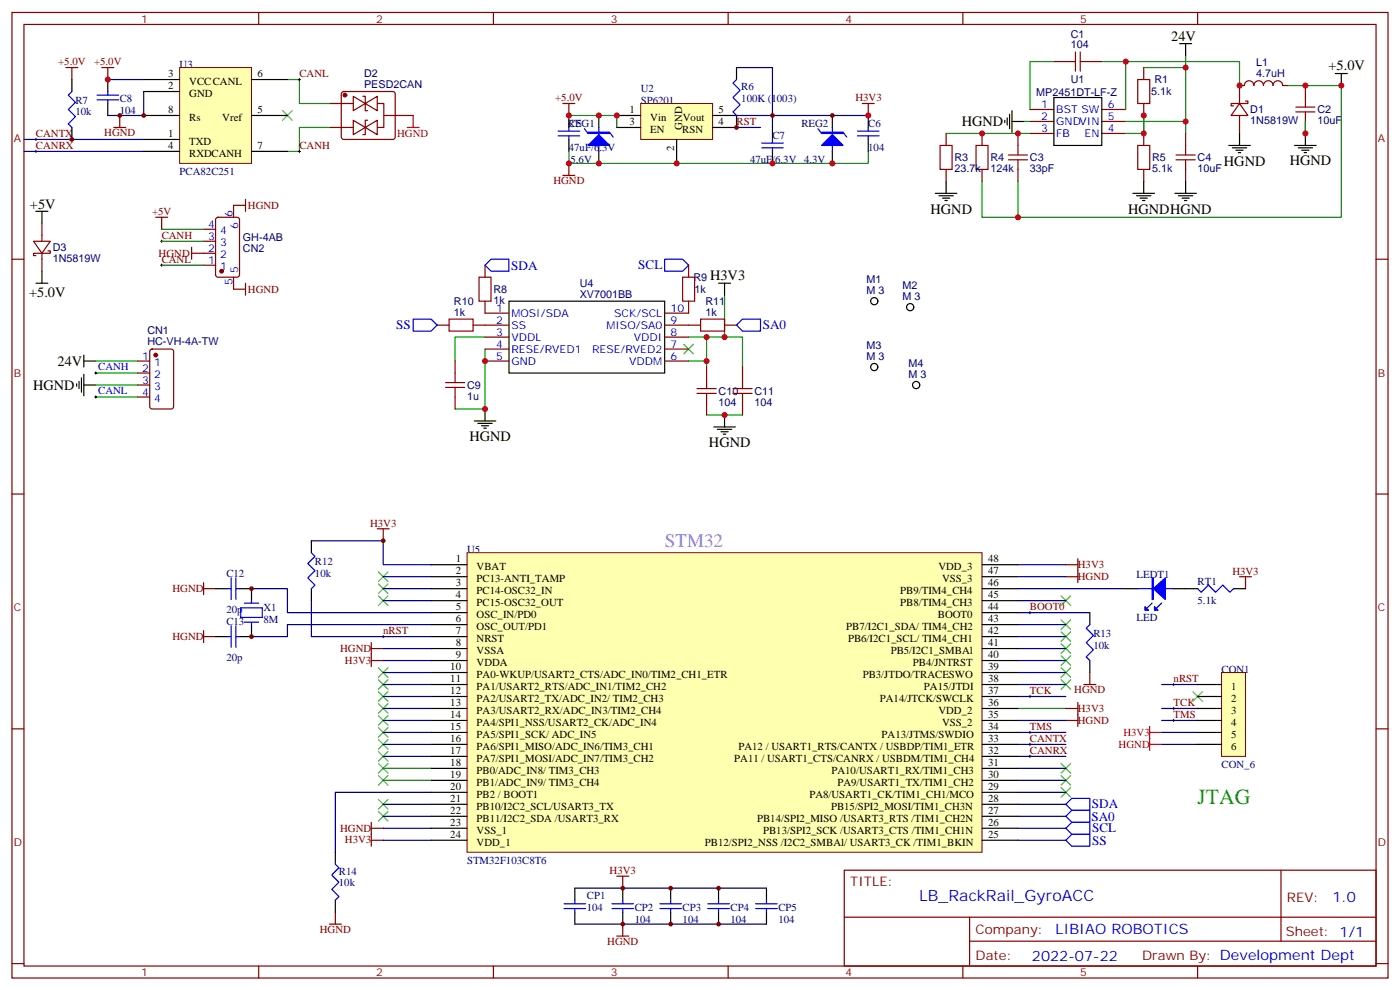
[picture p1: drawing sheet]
<svg xmlns="http://www.w3.org/2000/svg" width="412mm" height="292mm" viewBox="0 0 412 292" stroke-linecap="round" stroke-linejoin="round" font-family="sans-serif">
<g fill="none" stroke="#870000" stroke-width=".35">
<path d="M3.5 3.7h405.4v284.3h-405.4zM7.1 7.2h398.2v277.3h-398.2zM76.2 3.7v3.5M145.3 3.7v3.5M214.5 3.7v3.5M283.6 3.7v3.5M310.4 18.1h3.6M321 18.1h3.6M336.9 19.9v3.5M352.8 3.7v3.5M97 30.5h7.1M97 37.5h7.1"/>
<path d="M100.8 27.2l.4-.2h14.5l.5 .2 .2 .5v12.7l-.2 .5-.5 .2h-14.5l-.5-.3-.2-.4v-12.7zM104.1 28.4l3.5 2.1-3.5 2.1zM104.1 35.4l3.5 2.1-3.5 2.2zM106.9 28.4h.7v4.2h.7M107.6 30.5l3.5-2.1v4.2zM107.6 37.5l3.5-2.1v4.3zM108.3 35.4h-.7v4.3h-.7M111.3 30.5h1.8v7h-1.8M113.2 34h8.5M278.7 39.3v3.5M289.3 39.3v3.5M299.9 39.3v3.5"/>
<path d="M303.4 32.2h7M303.4 35.8h7M303.4 39.3h7M324.6 32.2h7M324.6 35.8h7M324.6 39.3h7M336.9 30.5v3.5M336.9 39.3v3.5M349.2 39.3v3.5M365.1 30.5l2.5 3.5h-4.9zM365.1 34v5.3M366.9 29.8h.7v.7h-4.9v.7h.7"/>
<path d="M379.2 25.2h-1.4a1.41 1.41 0 0 0-1.4-1.4 1.41 1.41 0 0 0-1.4 1.4 1.41 1.41 0 0 0-1.4-1.4 1.41 1.41 0 0 0-1.4 1.4 1.41 1.41 0 0 0-1.4-1.4 1.41 1.41 0 0 0-1.4 1.4 1.41 1.41 0 0 0-1.5-1.4 1.41 1.41 0 0 0-1.4 1.4h-1.4v5.3M384.5 25.2v3.5M384.5 35.8v3.5M278.7 49.9v3.5M289.3 49.9v3.5M299.9 49.9v3.5M336.9 49.9v3.5M349.2 49.9v3.5M3.5 76.3h3.6M9.9 71h4.9l-2.5 3.6zM12.3 65.8v5.2M12.3 74.6v5.3"/>
<path d="M14.1 73.9h.7v.7h-4.9v.7h.7M60 78.1h3.5M60 74.6h3.5M60 71h3.5M60 67.5h3.5M63.7 64.2l.5-.2h5.6l.7 .4 .1 16.5-.5 .7h-5.9l-.6-.4-.1-16.5zM68.8 60.5v3.5M142.9 78.1v3.5M202.8 78.1v3.5M405.3 76.3h3.6M68.8 81.6v3.6M128.8 95.7h3.5"/>
<path d="M139.3 95.7h10.6M142.9 88.7v3.5h7M142.9 99.3h7M195.8 95.7h10.6M195.8 99.3h7M202.8 88.7v3.5h-7M213.4 95.7h3.6M40.6 106.3h3.5M40.6 109.9h3.5M40.6 113.4h3.5M40.6 116.9h3.5M44.3 103l.5-.2h5.6l.7 .4 .1 16.5-.5 .7h-5.9l-.6-.4-.1-16.5z"/>
<path d="M134.1 106.3v3.6M134.1 116.9v3.5M142.9 106.3h7M142.9 102.8h7M195.8 106.3h7M195.8 102.8h7M208.1 108.1v3.5M208.1 118.7v3.5M218.7 108.1v3.5M218.7 118.7v3.5M3.5 145.5h3.6M405.3 145.5h3.6"/>
<path d="M3.5 214.6h3.6M405.3 214.6h3.6M248.7 256.3h156.6v28.2h-156.6zM377.3 256.3v20.9M248.7 270.1h156.5M285.6 277.2h119.6M285.6 270.1v14.1M3.5 283.8h3.6M76.2 284.5v3.5M145.3 284.5v3.5M214.5 284.5v3.5M283.6 284.5v3.5"/>
<path d="M352.8 284.5v3.5M405.3 283.8h3.6"/>
</g>
<path d="M172.2 37.9l1 1.4M176.4 37.5v7.1M179.6 38.9l1 1.5M142.9 78.1l1.7-1.8h5.3v3.6h-5.3zM195.8 76.3h5.3l1.7 1.8-1.7 1.8h-5.3zM121.7 94h5.3l1.8 1.7-1.8 1.8h-5.3zM217 95.7l1.7-1.7h5.3v3.5h-5.3zM314 236.9l1.7-1.8h5.3v3.5h-5.3zM314 243.9l1.7-1.8h5.3v3.6h-5.3zM314 240.4l1.7-1.8h5.3v3.5h-5.3zM314 247.4l1.7-1.7h5.3v3.5h-5.3z" fill="none" stroke="#00f" stroke-width=".35"/>
<g fill="#870000" stroke="#870000" stroke-width=".35">
<circle cx="65.3" cy="79.9" r=".53"/>
<circle cx="45.9" cy="104.6" r=".53"/>
<circle cx="101.6" cy="28" r=".53"/>
</g>
<g fill="none" stroke="#800000" stroke-width=".35">
<path d="M19.4 19.9h3.5M21.2 19.9v3.5M30 19.9h3.5M31.7 19.9v3.5M33.5 37.5h3.5M35.3 34v3.5M72.3 58.7v3.5M45.9 64h3.5M47.6 64v3.5M56.4 74.6h3.6M56.4 72.8v3.5M68.8 60.5h3.5"/>
<path d="M68.8 85.2h3.5M72.3 83.4v3.5"/>
</g>
<g fill="none" stroke="#008700" stroke-width=".35">
<path d="M310.4 18.1h-7v14.1M324.6 18.1h7v14.1M331.6 18.1h33.5v7.1M349.2 16.4v3.5h-12.3M349.2 19.9v19.4M84.7 23.4h3.5v7.1h8.8M97 37.5h-8.8v7.1h-3.5M278.7 39.3h24.7M301.6 35.8h1.8M331.6 39.3h5.3v-5.3v5.3M331.6 35.8h17.6M379.2 25.2h15.9v38.8h-105.8v-10.6"/>
<path d="M384.5 35.8v3.5M299.9 53.4v10.6M47.6 67.5h12.4M47.6 78.1h12.4M47.6 71h12.4M142.9 99.3h-8.8v7M202.8 99.3h15.9v8.8M208.1 99.3v8.8M213.4 86.9v12.4M28.2 109.9h12.4M28.2 116.9h12.4M28.2 106.3h12.4"/>
<path d="M28.2 113.4h12.4M142.9 102.8v17.6h-8.8M202.8 106.3h5.3M208.1 122.2h10.6"/>
</g>
<g fill="none" stroke="#000" stroke-width=".29">
<path d="M87.8 23.4h.7M88.2 23.1v.7M10.2 44.6h.7M10.2 41.1h.7M10.6 40.7v.7M10.6 44.2v.7M87.8 44.6h.7M88.2 44.2v.7M47.3 78.1h.7M47.3 71h.7M47.6 70.7v.7M47.6 77.8v.7"/>
<path d="M27.9 116.9h.7M27.9 109.9h.7M28.2 109.5v.7M28.2 116.6v.7"/>
</g>
<g fill="none" stroke="#000" stroke-width=".35">
<path d="M347.5 12.8h3.5M349.2 12.8v3.6M176.4 34v3.5M296 35.4v.7M296.7 34.7v2.1M297.4 33.7v4.2M298.1 35.8h3.5M298.1 32.6v6.3M310.4 28.7h14.2v14.1h-14.2zM365.1 39.3v3.5M384.5 39.3v3.5M393.3 21.7h3.6"/>
<path d="M395.1 21.7v3.5M176.4 44.6v3.5M275.5 56.9h6.4M276.6 57.6h4.2M277.6 58.3h2.2M278.3 59.1h.7M278.7 53.4v3.5M333.7 56.9h6.4M334.8 57.6h4.2M335.8 58.3h2.2M336.5 59.1h.8M336.9 53.4v3.5"/>
<path d="M346.1 56.9h6.3M347.1 57.6h4.3M348.2 58.3h2.1M348.9 59.1h.7M349.2 53.4v3.5M361.9 42.8h6.4M363 43.5h4.2M364.1 44.2h2.1M364.8 44.9h.7M381.4 42.8h6.3M382.4 43.5h4.2M383.5 44.2h2.1"/>
<path d="M384.2 44.9h.7M10.6 62.2h3.5M12.3 62.2v3.6M12.3 79.9v3.5M10.6 83.4h3.5M149.9 88.7h45.9v21.2h-45.9zM211.7 83.4h3.5M213.4 83.4v3.5M22.6 113v.7M23.3 112.3v2.1M24 111.3v4.2M24.7 113.4h3.5"/>
<path d="M24.7 104.6v3.5M24.7 110.2v6.4M24.7 106.3h3.5M139.7 124h6.3M140.8 124.7h4.2M141.8 125.4h2.1M142.5 126.1h.7M142.9 120.4v3.6M210.3 125.7h6.3M211.3 126.4h4.2M212.4 127.1h2.1M213.1 127.8h.7"/>
<path d="M213.4 122.2v3.5"/>
<circle cx="257.5" cy="88.7" r="1.06"/>
<circle cx="268.1" cy="90.5" r="1.06"/>
<circle cx="257.5" cy="108.1" r="1.06"/>
<circle cx="269.9" cy="113.4" r="1.06"/>
</g>
<g fill="none" stroke="#a10000" stroke-width=".35">
<path d="M314 18.1h2.8M316.8 15.3v5.7M318.2 18.1h2.8M318.2 15.3v5.7M335.1 23.4h3.6v7.1h-3.6zM381.7 32.9h5.6M381.7 31.5h5.6M384.5 28.7v2.8M384.5 32.9v2.9M276.9 42.8h3.6v7.1h-3.6zM287.5 42.8h3.5v7.1h-3.5zM297 47.1h5.7"/>
<path d="M297 45.6h5.7M299.9 42.8v2.8M299.9 47.1v2.8M335.1 42.8h3.6v7.1h-3.6zM346.4 47.1h5.7M346.4 45.6h5.7M349.2 42.8v2.8M349.2 47.1v2.8M132.3 94h7v3.5h-7zM141.1 81.6h3.5v7.1h-3.5zM201.1 81.6h3.5v7.1h-3.5zM206.4 94h7v3.5h-7z"/>
<path d="M131.2 114.1h5.7M131.2 112.7h5.7M134.1 109.9v2.8M134.1 114.1v2.8M205.3 115.9h5.7M205.3 114.4h5.7M208.1 111.6v2.8M208.1 115.9v2.8M215.9 115.9h5.6M215.9 114.4h5.6M218.7 111.6v2.8M218.7 115.9v2.8"/>
</g>
<g fill="none" stroke="#3c3" stroke-width=".35">
<path d="M83.3 32.6l2.8 2.8M86.1 32.6l-2.8 2.8M201.4 101.4l2.9 2.8M204.3 101.4l-2.9 2.8M111.5 168.4l2.8 2.8M111.5 171.9l2.8 2.9M111.5 175.5l2.8 2.8M114.3 168.4l-2.8 2.8M114.3 171.9l-2.8 2.9M114.3 175.5l-2.8 2.8M312.6 175.5l2.8 2.8M315.4 175.5l-2.8 2.8"/>
<path d="M111.5 196.6l2.8 2.9M114.3 196.6l-2.8 2.9M312.6 196.6l2.8 2.9M312.6 193.1l2.8 2.8M312.6 189.6l2.8 2.8M312.6 186.1l2.8 2.8M312.6 182.5l2.8 2.8M315.4 196.6l-2.8 2.9M315.4 193.1l-2.8 2.8M315.4 189.6l-2.8 2.8M315.4 186.1l-2.8 2.8M315.4 182.5l-2.8 2.8"/>
<path d="M111.5 217.8l2.8 2.8M111.5 214.3l2.8 2.8M111.5 210.7l2.8 2.9M111.5 207.2l2.8 2.8M111.5 203.7l2.8 2.8M111.5 200.2l2.8 2.8M114.3 217.8l-2.8 2.8M114.3 214.3l-2.8 2.8M114.3 210.7l-2.8 2.9M114.3 207.2l-2.8 2.8M114.3 203.7l-2.8 2.8M114.3 200.2l-2.8 2.8"/>
<path d="M312.6 200.2l2.8 2.8M315.4 200.2l-2.8 2.8M351.4 203.7l2.8 2.8M354.2 203.7l-2.8 2.8M111.5 221.3l2.8 2.9M111.5 228.4l2.8 2.8M111.5 224.9l2.8 2.8M111.5 235.4l2.8 2.9M111.5 239l2.8 2.8M114.3 221.3l-2.8 2.9M114.3 228.4l-2.8 2.8M114.3 224.9l-2.8 2.8"/>
<path d="M114.3 235.4l-2.8 2.9M114.3 239l-2.8 2.8M312.6 231.9l2.8 2.8M312.6 228.4l2.8 2.8M312.6 224.9l2.8 2.8M315.4 231.9l-2.8 2.8M315.4 228.4l-2.8 2.8M315.4 224.9l-2.8 2.8"/>
</g>
<g fill="#00f" stroke="#00f" stroke-width=".35">
<path d="M173.2 38.9h6.4v.4h-6.4z"/>
<path d="M173.2 42.8l3.2-3.1 3.2 3.1z"/>
</g>
<path d="M119.9 37.5h3.6M121.7 34v3.5" fill="none" stroke="#f00" stroke-width=".35"/>
<path d="M31.7 23.4h10.6M42.3 27v7h-10.6M7.1 41.1h35.2M7.1 44.6h35.2" fill="none" stroke="#000080" stroke-width=".35"/>
<path d="M52.9 19.9h21.2v28.2h-21.2z" fill="#ffffb0" stroke="#800000" stroke-width=".29"/>
<g fill="none" stroke="#000" stroke-width=".35">
<path d="M21.2 23.4v3.6M21.2 37.5v3.6M31.7 23.4v3.6M31.7 30.5v3.5M42.3 27h10.6M42.3 23.4h10.6M42.3 34h10.6M74.1 23.4h10.6M74.1 34h10.6M167.6 34v3.5M42.3 41.1h10.6M42.3 44.6h10.6"/>
<path d="M74.1 44.6h10.6M167.6 41.1v3.5"/>
</g>
<path d="M21.2 27l-1.1 1 2.1 2.1-2.1 2.1 2.1 2.2-2.1 2.1 1.1 1M28.6 28h6.3M28.6 29.4h6.3M31.7 27v1M31.7 29.4v1.1M164.4 38.6h6.3M167.6 37.5v1.1M164.4 40h6.3M167.6 40v1.1" fill="none" stroke="#00f" stroke-width=".35"/>
<path d="M165.8 30.5h3.5M167.6 30.5v3.5M254 30.5h3.5M255.8 30.5v3.5M165.8 51.6h3.5M167.6 48.1v3.5" fill="none" stroke="#800000" stroke-width=".35"/>
<path d="M167.6 34h14.1v3.5M167.6 44.6v3.5h88.2v-3.5M299.9 208.6h14.1M112.9 229.8h14.1M112.9 226.3h14.1" fill="none" stroke="#008700" stroke-width=".35"/>
<path d="M217 19.9h10.5v17.6M217 34h38.8M217 37.5h7" fill="none" stroke="#000080" stroke-width=".35"/>
<path d="M216.6 37.5h.7M217 37.2v.7" fill="none" stroke="#000" stroke-width=".29"/>
<path d="M188.7 30.5h21.2v10.6h-21.2z" fill="#ffffb0" stroke="#800000" stroke-width=".29"/>
<path d="M217 19.9v3.5M181.7 34h7M181.7 37.5h7M209.9 34h7.1v3.5h-7.1M227.5 37.5v3.6M245.2 34v3.5M255.8 34v3.5M199.3 41.1v7M227.5 44.6v3.5M245.2 44.6v3.5M255.8 41.1v3.5" fill="none" stroke="#000" stroke-width=".35"/>
<path d="M217 23.4l-1.1 1.1 2.1 2.1-2.1 2.1 2.1 2.1-2.1 2.1 1.1 1.1M240.9 37.9l1.1 1.4M245.2 37.5v7.1M248.4 38.9l1 1.5M252.6 38.6h6.3M255.8 37.5v1.1M224.4 43.5h6.3M224.4 42.1h6.3M227.5 41.1v1M227.5 43.5v1.1M252.6 40h6.3M255.8 40v1.1" fill="none" stroke="#00f" stroke-width=".35"/>
<g fill="#00f" stroke="#00f" stroke-width=".35">
<path d="M242 38.9h6.4v.4h-6.4z"/>
<path d="M242 42.8l3.2-3.1 3.2 3.1z"/>
</g>
<g fill="none" stroke="#800000" stroke-width=".35">
<path d="M111.1 155.7h3.6M112.9 155.7v3.5M60 171.6v3.5M60 173.4h3.5M314 166.3h3.5M314 169.8h3.5M317.5 164.5v7.1M365.1 169.8h3.6M366.9 169.8v3.6M60 187.5h3.5M60 185.7v3.5M109.4 194.5h3.5"/>
<path d="M109.4 189.2v7.1M109.4 191h3.5M321 198v3.6M314 208.6h3.5M314 212.2h3.5M317.5 206.9v7M319.3 201.6h3.5M109.4 242.1v7.1M109.4 243.9h3.5M109.4 247.4h3.5M181.7 258h3.5M183.4 258v3.5"/>
<path d="M97 272.1h3.5M98.8 268.6v3.5M181.7 275.7h3.5M183.4 272.1v3.6"/>
</g>
<g fill="none" stroke="#000" stroke-width=".29">
<path d="M112.5 187.5h.7M112.9 187.1v.7M303 180.4h.7M303.4 180.1v.7M303 205.1h.7M303 215.7h.7M303 219.2h.7M303.4 204.8v.7M303.4 215.3v.7M303.4 218.9v.7M345.4 212.2h.7M345.4 208.6h.7"/>
<path d="M345.4 201.6h.7M345.7 201.2v.7M345.7 208.3v.7M345.7 211.8v.7M303 222.7h.7M303.4 222.4v.7"/>
</g>
<path d="M338.7 215.7h3.5M338.7 213.9v7.1M338.7 219.2h3.5" fill="none" stroke="#f00" stroke-width=".35"/>
<g fill="none" stroke="#000080" stroke-width=".35">
<path d="M91.7 159.2h21.2v7.1h14.1M74.1 173.4h10.6v7h42.3M91.7 176.9v10.6h35.3M112.9 169.8h14.1M112.9 173.4h14.1M112.9 176.9h14.1M299.9 166.3h14.1M299.9 169.8h14.1M299.9 173.4h31.7M299.9 176.9h14.1M112.9 191h14.1M112.9 194.5h14.1"/>
<path d="M112.9 198h14.1M127 183.9h-42.3v3.6h-10.6M299.9 191h14.1M299.9 194.5h14.1M299.9 180.4h21.1M299.9 183.9h14.1M299.9 187.5h14.1M299.9 198h14.1M112.9 201.6h14.1M112.9 205.1h14.1M112.9 212.2h14.1M112.9 215.7h14.1"/>
<path d="M112.9 219.2h14.1M112.9 208.6h14.1M299.9 201.6h14.1M299.9 205.1h14.1M299.9 212.2h14.1M299.9 215.7h14.1M299.9 219.2h14.1M342.2 201.6h10.6M342.2 212.2h10.6M342.2 215.7h10.6M342.2 219.2h10.6M342.2 208.6h10.6"/>
<path d="M112.9 222.7h14.1M112.9 236.9h14.1M127 233.3h-28.2v17.7M299.9 222.7h14.1M299.9 226.3h14.1M299.9 229.8h14.1M299.9 233.3h14.1M299.9 236.9h14.1M112.9 243.9h14.1M112.9 247.4h14.1M112.9 240.4h14.1M299.9 243.9h14.1"/>
<path d="M299.9 247.4h14.1M299.9 240.4h14.1M169.3 272.1h56.5M169.3 261.5h56.5"/>
</g>
<path d="M137.6 162.8h151.7v88.2h-151.7z" fill="#ffffb0" stroke="#800000" stroke-width=".29"/>
<g fill="none" stroke="#000" stroke-width=".35">
<path d="M91.7 159.2v3.6M63.5 173.4h3.5M70.6 173.4h3.5v3.5M91.7 173.4v3.5M127 166.3h10.6M127 169.8h10.6M127 173.4h10.6M127 176.9h10.6M289.3 166.3h10.6M289.3 169.8h10.6M289.3 173.4h10.6M289.3 176.9h10.6"/>
<path d="M349.2 173.4h3.6M363.4 173.4h3.5M63.5 187.5h3.5M74.1 183.9v3.6h-3.5M127 191h10.6M127 194.5h10.6M127 180.4h10.6M127 183.9h10.6M127 187.5h10.6M127 198h10.6M289.3 191h10.6M289.3 194.5h10.6"/>
<path d="M289.3 180.4h10.6M289.3 183.9h10.6M289.3 187.5h10.6M289.3 198h10.6M321 180.4v3.5M321 194.5v3.5M127 201.6h10.6M127 205.1h10.6M127 208.6h10.6M127 212.2h10.6M127 215.7h10.6M127 219.2h10.6"/>
<path d="M289.3 201.6h10.6M289.3 205.1h10.6M289.3 208.6h10.6M289.3 212.2h10.6M289.3 215.7h10.6M289.3 219.2h10.6M127 222.7h10.6M127 226.3h10.6M127 229.8h10.6M127 233.3h10.6M127 236.9h10.6M289.3 222.7h10.6"/>
<path d="M289.3 226.3h10.6M289.3 229.8h10.6M289.3 233.3h10.6M289.3 236.9h10.6M98.8 251v3.5M127 240.4h10.6M127 243.9h10.6M127 247.4h10.6M289.3 240.4h10.6M289.3 243.9h10.6M289.3 247.4h10.6M98.8 265.1v3.5"/>
</g>
<g fill="none" stroke="#00f" stroke-width=".35">
<path d="M67 173.4h1.1M68.1 170.2v6.3M69.5 173.4h1.1M69.5 170.2v6.3M70.9 179h6.4v2.8h-6.4zM72 177.6h4.2M74.1 176.9v.7M91.7 162.8l1.1 1-2.1 2.1 2.1 2.2-2.1 2.1 2.1 2.1-1.1 1.1M352.8 173.4l1 1 2.2-2.1 2.1 2.1 2.1-2.1 2.1 2.1 1.1-1M67 187.5h1.1M68.1 184.3v6.3M69.5 184.3v6.3"/>
<path d="M69.5 187.5h1.1M72 183.2h4.2M74.1 183.2v.7M321 183.9l-1 1.1 2.1 2.1-2.1 2.1 2.1 2.1-2.1 2.2 1 1M98.8 254.5l1 1.1-2.1 2.1 2.1 2.1-2.1 2.1 2.1 2.1-1 1.1"/>
</g>
<path d="M359.8 198h7.1v24.7h-7.1z" fill="#ffffb0" stroke="#800000" stroke-width=".29"/>
<g fill="none" stroke="#000" stroke-width=".35">
<path d="M331.6 173.4h3.5M345.7 173.4h3.5M352.8 201.6h7M352.8 205.1h7M352.8 208.6h7M352.8 212.2h7M352.8 215.7h7M352.8 219.2h7M169.3 261.5v3.6M169.3 268.6v3.5M183.4 261.5v3.6M183.4 268.6v3.5"/>
<path d="M197.6 261.5v3.6M197.6 268.6v3.5M211.7 261.5v3.6M211.7 268.6v3.5M225.8 261.5v3.6M225.8 268.6v3.5"/>
</g>
<g fill="none" stroke="#00f" stroke-width=".35">
<path d="M335.1 173.4h10.6M339.4 177.6l-1.4 1.4M342.2 177.6l-1.4 1.4M166.2 267.5h6.3M166.2 266.1h6.3M169.3 265.1v1M169.3 267.5v1.1M180.3 267.5h6.3M180.3 266.1h6.3M183.4 265.1v1M183.4 267.5v1.1M194.4 267.5h6.3"/>
<path d="M194.4 266.1h6.3M197.6 265.1v1M197.6 267.5v1.1M208.5 267.5h6.3M208.5 266.1h6.3M211.7 265.1v1M211.7 267.5v1.1M222.6 267.5h6.4M222.6 266.1h6.4M225.8 265.1v1M225.8 267.5v1.1"/>
</g>
<g fill="#00f" stroke="#00f" stroke-width=".35">
<path d="M339.7 173.4l3.6-3.2v6.3z"/>
<path d="M339.4 170.2h.3v6.3h-.3z"/>
<path d="M337.3 178.6l1 1.1h-1z"/>
<path d="M340.1 178.6l1 1.1h-1z"/>
</g>
<g fill="#c00">
<circle cx="349.3" cy="35.8" r=".88"/>
<circle cx="384.5" cy="25.2" r=".88"/>
<circle cx="384.5" cy="39.3" r=".88"/>
<circle cx="208.1" cy="106.3" r=".88"/>
<circle cx="208.1" cy="99.3" r=".88"/>
<circle cx="213.4" cy="99.3" r=".88"/>
<circle cx="213.4" cy="122.2" r=".88"/>
<circle cx="142.9" cy="106.3" r=".88"/>
<circle cx="142.9" cy="120.4" r=".88"/>
<circle cx="349.3" cy="19.9" r=".88"/>
<circle cx="336.9" cy="34" r=".88"/>
<circle cx="365.1" cy="25.2" r=".88"/>
<circle cx="331.6" cy="18.1" r=".88"/>
<circle cx="299.9" cy="64" r=".88"/>
<circle cx="336.9" cy="39.3" r=".88"/>
<circle cx="395.1" cy="25.2" r=".88"/>
<circle cx="289.3" cy="39.3" r=".88"/>
<circle cx="299.9" cy="39.3" r=".88"/>
<circle cx="176.4" cy="34" r=".88"/>
<circle cx="176.4" cy="48.1" r=".88"/>
<circle cx="31.8" cy="23.4" r=".88"/>
</g>
<g fill="#800000">
<circle cx="21.2" cy="41.1" r=".71"/>
<circle cx="35.3" cy="34" r=".71"/>
<circle cx="42.3" cy="34" r=".71"/>
</g>
<g fill="#c00">
<circle cx="255.8" cy="34" r=".88"/>
<circle cx="167.6" cy="48.1" r=".88"/>
<circle cx="167.6" cy="34" r=".88"/>
</g>
<circle cx="112.9" cy="159.2" r=".71" fill="#800000"/>
<g fill="#c00">
<circle cx="199.3" cy="48.1" r=".88"/>
<circle cx="227.5" cy="48.1" r=".88"/>
<circle cx="245.2" cy="48.1" r=".88"/>
<circle cx="181.7" cy="34" r=".88"/>
</g>
<g fill="#800000">
<circle cx="217" cy="37.5" r=".71"/>
<circle cx="227.5" cy="34" r=".71"/>
<circle cx="245.2" cy="34" r=".71"/>
<circle cx="74.1" cy="187.5" r=".71"/>
<circle cx="74.1" cy="173.4" r=".71"/>
<circle cx="183.4" cy="272.1" r=".71"/>
<circle cx="183.4" cy="261.5" r=".71"/>
<circle cx="197.6" cy="272.1" r=".71"/>
<circle cx="197.6" cy="261.5" r=".71"/>
<circle cx="211.7" cy="272.1" r=".71"/>
<circle cx="211.7" cy="261.5" r=".71"/>
</g>
<text font-size="6.3" fill="#00bf00" x="352.8" y="236.9">JTAG</text>
<text font-size="5.6" fill="#f0f" x="195.8" y="161">STM32</text>
<text font-size="4.6" fill="#00f" x="270.8" y="265.3">LB_RackRail_GyroACC</text>
<g font-size="4.2">
<text x="345" y="12.1">24V</text>
<text x="391.3" y="20.6">+5.0V</text>
<text x="283.3" y="37.2">HGND</text>
<text x="360.5" y="48.9">HGND</text>
<text x="379.9" y="48.5">HGND</text>
<text x="8.8" y="61.5">+5V</text>
<text x="274.1" y="62.9">HGND</text>
<text x="332.3" y="62.9">HGNDHGND</text>
<text x="209.2" y="82.3">H3V3</text>
<text x="8.6" y="87.4">+5.0V</text>
<text x="17" y="107.8">24V</text>
<text x="9.8" y="114.8">HGND</text>
<text x="138.3" y="130">HGND</text>
<text x="208.8" y="131.7">HGND</text>
</g>
<g font-size="4.2" fill="#00f">
<text x="392.5" y="265.5">1.0</text>
<text x="310.9" y="275.1">LIBIAO ROBOTICS</text>
<text x="304" y="282.9">2022-07-22</text>
</g>
<g font-size="3.9" fill="#00f">
<text x="150.6" y="79.5">SDA</text>
<text x="188" y="79.4">SCL</text>
<text x="116.7" y="97">SS</text>
<text x="224.7" y="96.9">SA0</text>
<text x="321.6" y="238.1">SDA</text>
<text x="321.5" y="241.7">SA0</text>
<text x="321.7" y="245.1">SCL</text>
<text x="321.7" y="248.7">SS</text>
</g>
<g font-size="3.9" fill="#800">
<text x="250.5" y="260.8">TITLE:</text>
<text x="379.1" y="265.5">REV:</text>
<text x="287.4" y="275">Company:</text>
<text x="378.7" y="275.7">Sheet: 1/1</text>
<text x="287.4" y="282.7">Date:</text>
<text x="336.4" y="282.8">Drawn By: Development Dept</text>
</g>
<g font-size="3.2" fill="#800">
<text x="41.6" y="6.7">1</text>
<text x="110.8" y="6.7">2</text>
<text x="179.9" y="6.7">3</text>
<text x="249.1" y="6.7">4</text>
<text x="318.2" y="6.7">5</text>
<text x="4.1" y="41.8">A</text>
<text x="405.9" y="41.8">A</text>
<text x="4.1" y="110.9">B</text>
<text x="405.9" y="110.9">B</text>
<text x="4.1" y="180.1">C</text>
<text x="405.9" y="180.1">C</text>
<text x="4.1" y="249.2">D</text>
<text x="405.9" y="249.2">D</text>
<text x="41.6" y="287.5">1</text>
<text x="110.8" y="287.5">2</text>
<text x="179.9" y="287.5">3</text>
<text x="249.1" y="287.5">4</text>
<text x="318.2" y="287.5">5</text>
</g>
<g font-size="3.2" fill="#000080">
<text x="315.4" y="11.1">C1</text>
<text x="315.4" y="14.3">104</text>
<text x="52.9" y="19.9">U3</text>
<text x="107.3" y="22.7">D2</text>
<text x="370.1" y="22.7">4.7uH</text>
<text x="370.1" y="19.5">L1</text>
<text x="107.3" y="25.9">PESD2CAN</text>
<text x="188.7" y="27">U2</text>
<text x="218.4" y="26.6">R6</text>
<text x="305.2" y="28.1">MP2451DT-LF-Z</text>
<text x="315.4" y="24.5">U1</text>
<text x="339.1" y="28.1">5.1k</text>
<text x="340.1" y="24.5">R1</text>
<text x="22.2" y="34">10k</text>
<text x="22.2" y="30.5">R7</text>
<text x="35.3" y="33.7">104</text>
<text x="35.3" y="30.1">C8</text>
<text x="188.7" y="30.5">SP6201</text>
<text x="218.4" y="30.1">100K (1003)</text>
<text x="368.3" y="33.4">D1</text>
<text x="388.1" y="33.4">C2</text>
<text x="167.3" y="37.5">REG1</text>
<text x="167.6" y="37.5">C5</text>
<text x="227.5" y="41.1">C7</text>
<text x="236.1" y="37.5">REG2</text>
<text x="255.8" y="37.5">C6</text>
<text x="368.3" y="36.5">1N5819W</text>
<text x="388.1" y="36.6">10uF</text>
<text x="167.6" y="44.6">47uF/6.3V</text>
<text x="255.8" y="44.6">104</text>
<text x="281.2" y="47.5">R3</text>
<text x="291.7" y="47.5">R4</text>
<text x="303.4" y="47.5">C3</text>
<text x="339.4" y="47.5">R5</text>
<text x="352.8" y="47.5">C4</text>
<text x="52.9" y="51.6">PCA82C251</text>
<text x="168.1" y="48.1">5.6V</text>
<text x="221" y="48.1">47uF/6.3V</text>
<text x="236.9" y="48.1">4.3V</text>
<text x="281.2" y="50.7">23.7k</text>
<text x="291.7" y="50.7">124k</text>
<text x="303.4" y="50.7">33pF</text>
<text x="339.4" y="50.7">5.1k</text>
<text x="352.8" y="50.7">10uF</text>
<text x="71.6" y="71">GH-4AB</text>
<text x="15.5" y="77.1">1N5819W</text>
<text x="15.5" y="74">D3</text>
<text x="71.6" y="74.2">CN2</text>
<text x="204.3" y="82.7">R9</text>
<text x="255.2" y="83.4">M1</text>
<text x="133.7" y="89.7">R10</text>
<text x="145.3" y="89.5">1k</text>
<text x="145.3" y="86.3">R8</text>
<text x="170.8" y="87.6">XV7001BB</text>
<text x="170.8" y="84.5">U4</text>
<text x="204.6" y="86.3">1k</text>
<text x="207.8" y="89.7">R11</text>
<text x="255.2" y="86.6">M 3</text>
<text x="265.8" y="88.3">M 3</text>
<text x="265.8" y="85.2">M2</text>
<text x="133.7" y="92.9">1k</text>
<text x="207.8" y="92.9">1k</text>
<text x="43.4" y="101.6">HC-VH-4A-TW</text>
<text x="43.4" y="98.4">CN1</text>
<text x="255.2" y="106">M 3</text>
<text x="255.2" y="102.8">M3</text>
<text x="267.6" y="111.3">M 3</text>
<text x="267.6" y="108.1">M4</text>
<text x="137.6" y="117.7">1u</text>
<text x="137.6" y="114.5">C9</text>
<text x="211.7" y="119.5">104</text>
<text x="211.7" y="116.3">C10</text>
<text x="222.2" y="119.5">104</text>
<text x="222.2" y="116.3">C11</text>
<text x="92.8" y="166.3">R12</text>
<text x="137.6" y="162.8">U5</text>
<text x="66.7" y="169.8">C12</text>
<text x="92.8" y="169.8">10k</text>
<text x="334.8" y="170.2">LEDT1</text>
<text x="352.8" y="172.3">RT1</text>
<text x="352.8" y="177.9">5.1k</text>
<text x="66.7" y="180.4">20p</text>
<text x="66.7" y="183.9">C13</text>
<text x="77.6" y="183.6">8M</text>
<text x="77.6" y="180.1">X1</text>
<text x="334.8" y="182.9">LED</text>
<text x="322.1" y="191">10k</text>
<text x="322.1" y="187.5">R13</text>
<text x="66.7" y="194.5">20p</text>
<text x="359.8" y="198">CON1</text>
<text x="359.8" y="226.3">CON_6</text>
<text x="99.8" y="257.7">R14</text>
<text x="137.6" y="254.5">STM32F103C8T6</text>
<text x="99.8" y="260.8">10k</text>
<text x="172.9" y="268.3">104</text>
<text x="172.9" y="264.7">CP1</text>
<text x="187" y="268.3">CP2</text>
<text x="201.1" y="268.3">CP3</text>
<text x="215.2" y="268.3">CP4</text>
<text x="229.3" y="268.3">CP5</text>
<text x="187" y="271.8">104</text>
<text x="201.1" y="271.8">104</text>
<text x="215.2" y="271.8">104</text>
<text x="229.3" y="271.8">104</text>
</g>
<g font-size="3.2" fill="#800000">
<text x="17.1" y="19.3">+5.0V</text>
<text x="27.7" y="19.3">+5.0V</text>
<text x="88.2" y="22.8">CANL</text>
<text x="163.6" y="29.8">+5.0V</text>
<text x="252" y="29.6">H3V3</text>
<text x="10.6" y="40.4">CANTX</text>
<text x="30.7" y="40.1">HGND</text>
<text x="217" y="36.9">RST</text>
<text x="10.6" y="44">CANRX</text>
<text x="88.2" y="44">CANH</text>
<text x="163" y="54.2">HGND</text>
<text x="44.8" y="63.4">+5V</text>
<text x="73" y="61.5">HGND</text>
<text x="47.6" y="70.4">CANH</text>
<text x="46.7" y="75.6">HGND</text>
<text x="47.6" y="77.5">CANL</text>
<text x="73" y="86.2">HGND</text>
<text x="109" y="155.1">H3V3</text>
<text x="317.5" y="167.3">H3V3</text>
<text x="317.5" y="170.8">HGND</text>
<text x="363" y="169.2">H3V3</text>
<text x="50.8" y="174.3">HGND</text>
<text x="303.4" y="179.8">BOOT0</text>
<text x="50.8" y="188.4">HGND</text>
<text x="100.2" y="191.9">HGND</text>
<text x="112.9" y="186.8">nRST</text>
<text x="101.6" y="195.5">H3V3</text>
<text x="345.7" y="200.9">nRST</text>
<text x="303.4" y="204.5">TCK</text>
<text x="316.5" y="204.1">HGND</text>
<text x="317.5" y="209.6">H3V3</text>
<text x="345.7" y="208">TCK</text>
<text x="303.4" y="215.1">TMS</text>
<text x="317.5" y="213.1">HGND</text>
<text x="345.7" y="211.5">TMS</text>
<text x="303.4" y="218.6">CANTX</text>
<text x="303.4" y="222.1">CANRX</text>
<text x="100.2" y="244.9">HGND</text>
<text x="101.6" y="248.4">H3V3</text>
<text x="179.6" y="257.4">H3V3</text>
<text x="94.2" y="274.7">HGND</text>
<text x="178.9" y="278.2">HGND</text>
</g>
<g font-size="3.2">
<text x="49.6" y="22.7">3</text>
<text x="75.8" y="22.7">6</text>
<text x="49.6" y="26.2">2</text>
<text x="55.7" y="28.5">GND</text>
<text x="55.7" y="25">VCCCANL</text>
<text x="49.6" y="33.3">8</text>
<text x="55.7" y="35.6">Rs</text>
<text x="65.5" y="35.6">Vref</text>
<text x="75.8" y="33.3">5</text>
<text x="185.4" y="33.3">1</text>
<text x="191.6" y="35.6">Vin</text>
<text x="201.1" y="35.6">Vout</text>
<text x="211.7" y="33.3">5</text>
<text x="49.6" y="40.4">1</text>
<text x="185.4" y="36.8">3</text>
<text x="191.6" y="39.1">EN</text>
<text x="200.9" y="38.2" transform="rotate(-90 200.9 38.2)">GND</text>
<text x="201" y="39.1">RSN</text>
<text x="211.7" y="36.8">4</text>
<text x="49.6" y="43.9">4</text>
<text x="55.7" y="42.7">TXD</text>
<text x="55.7" y="46.2">RXDCANH</text>
<text x="75.8" y="43.9">7</text>
<text x="198.6" y="44.4" transform="rotate(-90 198.6 44.4)">2</text>
<text x="134.2" y="165.6">1</text>
<text x="140.4" y="167.9">VBAT</text>
<text x="276.4" y="167.9">VDD_3</text>
<text x="291" y="165.6">48</text>
<text x="134.2" y="169.1">2</text>
<text x="134.2" y="172.6">3</text>
<text x="140.4" y="171.4">PC13-ANTI_TAMP</text>
<text x="277.5" y="171.4">VSS_3</text>
<text x="291" y="172.6">46</text>
<text x="291" y="169.1">47</text>
<text x="134.2" y="176.2">4</text>
<text x="134.2" y="179.7">5</text>
<text x="140.4" y="174.9">PC14-OSC32_IN</text>
<text x="140.4" y="178.5">PC15-OSC32_OUT</text>
<text x="265.2" y="178.5">PB8/TIM4_CH3</text>
<text x="265.2" y="174.9">PB9/TIM4_CH4</text>
<text x="291" y="179.7">44</text>
<text x="291" y="176.2">45</text>
<text x="134.2" y="183.2">6</text>
<text x="140.4" y="182">OSC_IN/PD0</text>
<text x="140.4" y="185.5">OSC_OUT/PD1</text>
<text x="249.3" y="185.5">PB7/I2C1_SDA/ TIM4_CH2</text>
<text x="276.3" y="182">BOOT0</text>
<text x="291" y="183.2">43</text>
<text x="134.2" y="190.3">8</text>
<text x="134.2" y="186.8">7</text>
<text x="140.4" y="189.1">NRST</text>
<text x="249.8" y="189.1">PB6/I2C1_SCL/ TIM4_CH1</text>
<text x="291" y="190.3">41</text>
<text x="291" y="186.8">42</text>
<text x="132.6" y="197.3">10</text>
<text x="134.2" y="193.8">9</text>
<text x="140.4" y="192.6">VSSA</text>
<text x="140.4" y="196.1">VDDA</text>
<text x="262.4" y="192.6">PB5/I2C1_SMBAl</text>
<text x="268.9" y="196.1">PB4/JNTRST</text>
<text x="291" y="197.3">39</text>
<text x="291" y="193.8">40</text>
<text x="132.6" y="200.9">11</text>
<text x="140.4" y="199.6">PA0-WKUP/USART2_CTS/ADC_IN0/TIM2_CH1_ETR</text>
<text x="140.4" y="203.2">PA1/USART2_RTS/ADC_IN1/TIM2_CH2</text>
<text x="254.1" y="199.6">PB3/JTDO/TRACESWO</text>
<text x="272.2" y="203.2">PA15/JTDI</text>
<text x="291" y="200.9">38</text>
<text x="362.7" y="203.2">1</text>
<text x="132.6" y="204.4">12</text>
<text x="132.6" y="207.9">13</text>
<text x="140.4" y="206.7">PA2/USART2_TX/ADC_IN2/ TIM2_CH3</text>
<text x="259.2" y="206.7">PA14/JTCK/SWCLK</text>
<text x="291" y="207.9">36</text>
<text x="291" y="204.4">37</text>
<text x="362.7" y="206.7">2</text>
<text x="132.6" y="211.5">14</text>
<text x="132.6" y="215">15</text>
<text x="140.4" y="210.2">PA3/USART2_RX/ADC_IN3/TIM2_CH4</text>
<text x="140.4" y="213.7">PA4/SPI1_NSS/USART2_CK/ADC_IN4</text>
<text x="276.4" y="210.2">VDD_2</text>
<text x="277.5" y="213.7">VSS_2</text>
<text x="291" y="215">34</text>
<text x="291" y="211.5">35</text>
<text x="362.7" y="210.2">3</text>
<text x="362.7" y="213.7">4</text>
<text x="132.6" y="218.5">16</text>
<text x="140.4" y="217.3">PA5/SPI1_SCK/ ADC_IN5</text>
<text x="140.4" y="220.8">PA6/SPI1_MISO/ADC_IN6/TIM3_CH1</text>
<text x="217.5" y="220.8">PA12 / USART1_RTS/CANTX / USBDP/TIM1_ETR</text>
<text x="259.7" y="217.3">PA13/JTMS/SWDIO</text>
<text x="291" y="218.5">33</text>
<text x="362.7" y="217.3">5</text>
<text x="362.7" y="220.8">6</text>
<text x="132.6" y="222">17</text>
<text x="132.6" y="225.6">18</text>
<text x="140.4" y="224.3">PA7/SPI1_MOSI/ADC_IN7/TIM3_CH2</text>
<text x="140.4" y="227.9">PB0/ADC_IN8/ TIM3_CH3</text>
<text x="216.3" y="224.3">PA11 / USART1_CTS/CANRX / USBDM/TIM1_CH4</text>
<text x="244.9" y="227.9">PA10/USART1_RX/TIM1_CH3</text>
<text x="291" y="225.6">31</text>
<text x="291" y="222">32</text>
<text x="132.6" y="229.1">19</text>
<text x="132.6" y="232.6">20</text>
<text x="140.4" y="231.4">PB1/ADC_IN9/ TIM3_CH4</text>
<text x="246.7" y="231.4">PA9/USART1_TX/TIM1_CH2</text>
<text x="291" y="232.6">29</text>
<text x="291" y="229.1">30</text>
<text x="132.6" y="236.1">21</text>
<text x="132.6" y="239.7">22</text>
<text x="140.4" y="234.9">PB2 / BOOT1</text>
<text x="140.4" y="238.4">PB10/I2C2_SCL/USART3_TX</text>
<text x="238.4" y="234.9">PA8/USART1_CK/TIM1_CH1/MCO</text>
<text x="244.8" y="238.4">PB15/SPI2_MOSI/TIM1_CH3N</text>
<text x="291" y="239.7">27</text>
<text x="291" y="236.1">28</text>
<text x="132.6" y="243.2">23</text>
<text x="140.4" y="242">PB11/I2C2_SDA /USART3_RX</text>
<text x="140.4" y="245.5">VSS_1</text>
<text x="223" y="242">PB14/SPI2_MISO /USART3_RTS /TIM1_CH2N</text>
<text x="224.8" y="245.5">PB13/SPI2_SCK /USART3_CTS /TIM1_CH1N</text>
<text x="291" y="243.2">26</text>
<text x="132.6" y="246.7">24</text>
<text x="140.4" y="249">VDD_1</text>
<text x="207.7" y="249">PB12/SPI2_NSS /I2C2_SMBAl/ USART3_CK /TIM1_BKIN</text>
<text x="291" y="246.7">25</text>
</g>
<g font-size="3.2" fill="#00f">
<text x="306.7" y="31.9">1</text>
<text x="306.7" y="35.4">2</text>
<text x="311.1" y="33.3">BST SW</text>
<text x="326.3" y="35.4">5</text>
<text x="326.3" y="31.9">6</text>
<text x="306.7" y="38.9">3</text>
<text x="311.1" y="36.8">GNDVIN</text>
<text x="311.1" y="40.4">FB</text>
<text x="319.5" y="40.4">EN</text>
<text x="326.3" y="38.9">4</text>
<text x="68.4" y="63.8" transform="rotate(-90 68.4 63.8)">6</text>
<text x="61.3" y="70.7">3</text>
<text x="61.3" y="67.2">4</text>
<text x="64.8" y="68.9">4</text>
<text x="70.2" y="67.3" transform="rotate(-90 70.2 67.3)">6</text>
<text x="61.3" y="77.8">1</text>
<text x="61.3" y="74.2">2</text>
<text x="64.8" y="76">2</text>
<text x="64.8" y="72.5">3</text>
<text x="64.8" y="79.5">1</text>
<text x="68.4" y="83.8" transform="rotate(-90 68.4 83.8)">5</text>
<text x="70.2" y="80.3" transform="rotate(-90 70.2 80.3)">5</text>
<text x="146.2" y="95.4">2</text>
<text x="146.2" y="91.9">1</text>
<text x="150.6" y="93.3">MOSI/SDA</text>
<text x="180.9" y="93.3">SCK/SCL</text>
<text x="197.6" y="95.4">9</text>
<text x="197.6" y="91.9">10</text>
<text x="146.2" y="98.9">3</text>
<text x="150.6" y="96.8">SS</text>
<text x="150.6" y="100.3">VDDL</text>
<text x="178.6" y="96.8">MISO/SA0</text>
<text x="186.7" y="100.3">VDDI</text>
<text x="197.6" y="98.9">8</text>
<text x="41.9" y="106">1</text>
<text x="45.4" y="107.7">1</text>
<text x="146.2" y="102.4">4</text>
<text x="146.2" y="106">5</text>
<text x="150.6" y="103.9">RESE/RVED1</text>
<text x="150.6" y="107.4">GND</text>
<text x="174.4" y="103.9">RESE/RVED2</text>
<text x="185.4" y="107.4">VDDM</text>
<text x="197.6" y="106">6</text>
<text x="197.6" y="102.4">7</text>
<text x="28.9" y="109">CANH</text>
<text x="41.9" y="109.5">2</text>
<text x="41.9" y="113">3</text>
<text x="45.4" y="111.3">2</text>
<text x="28.9" y="116">CANL</text>
<text x="41.9" y="116.6">4</text>
<text x="45.4" y="114.8">3</text>
<text x="45.4" y="118.3">4</text>
</g>
<g font-size="3.2" fill="#f00">
<text x="117" y="40.4">HGND</text>
<text x="329.5" y="220.2">HGND</text>
<text x="330.9" y="216.6">H3V3</text>
</g>
</svg>
